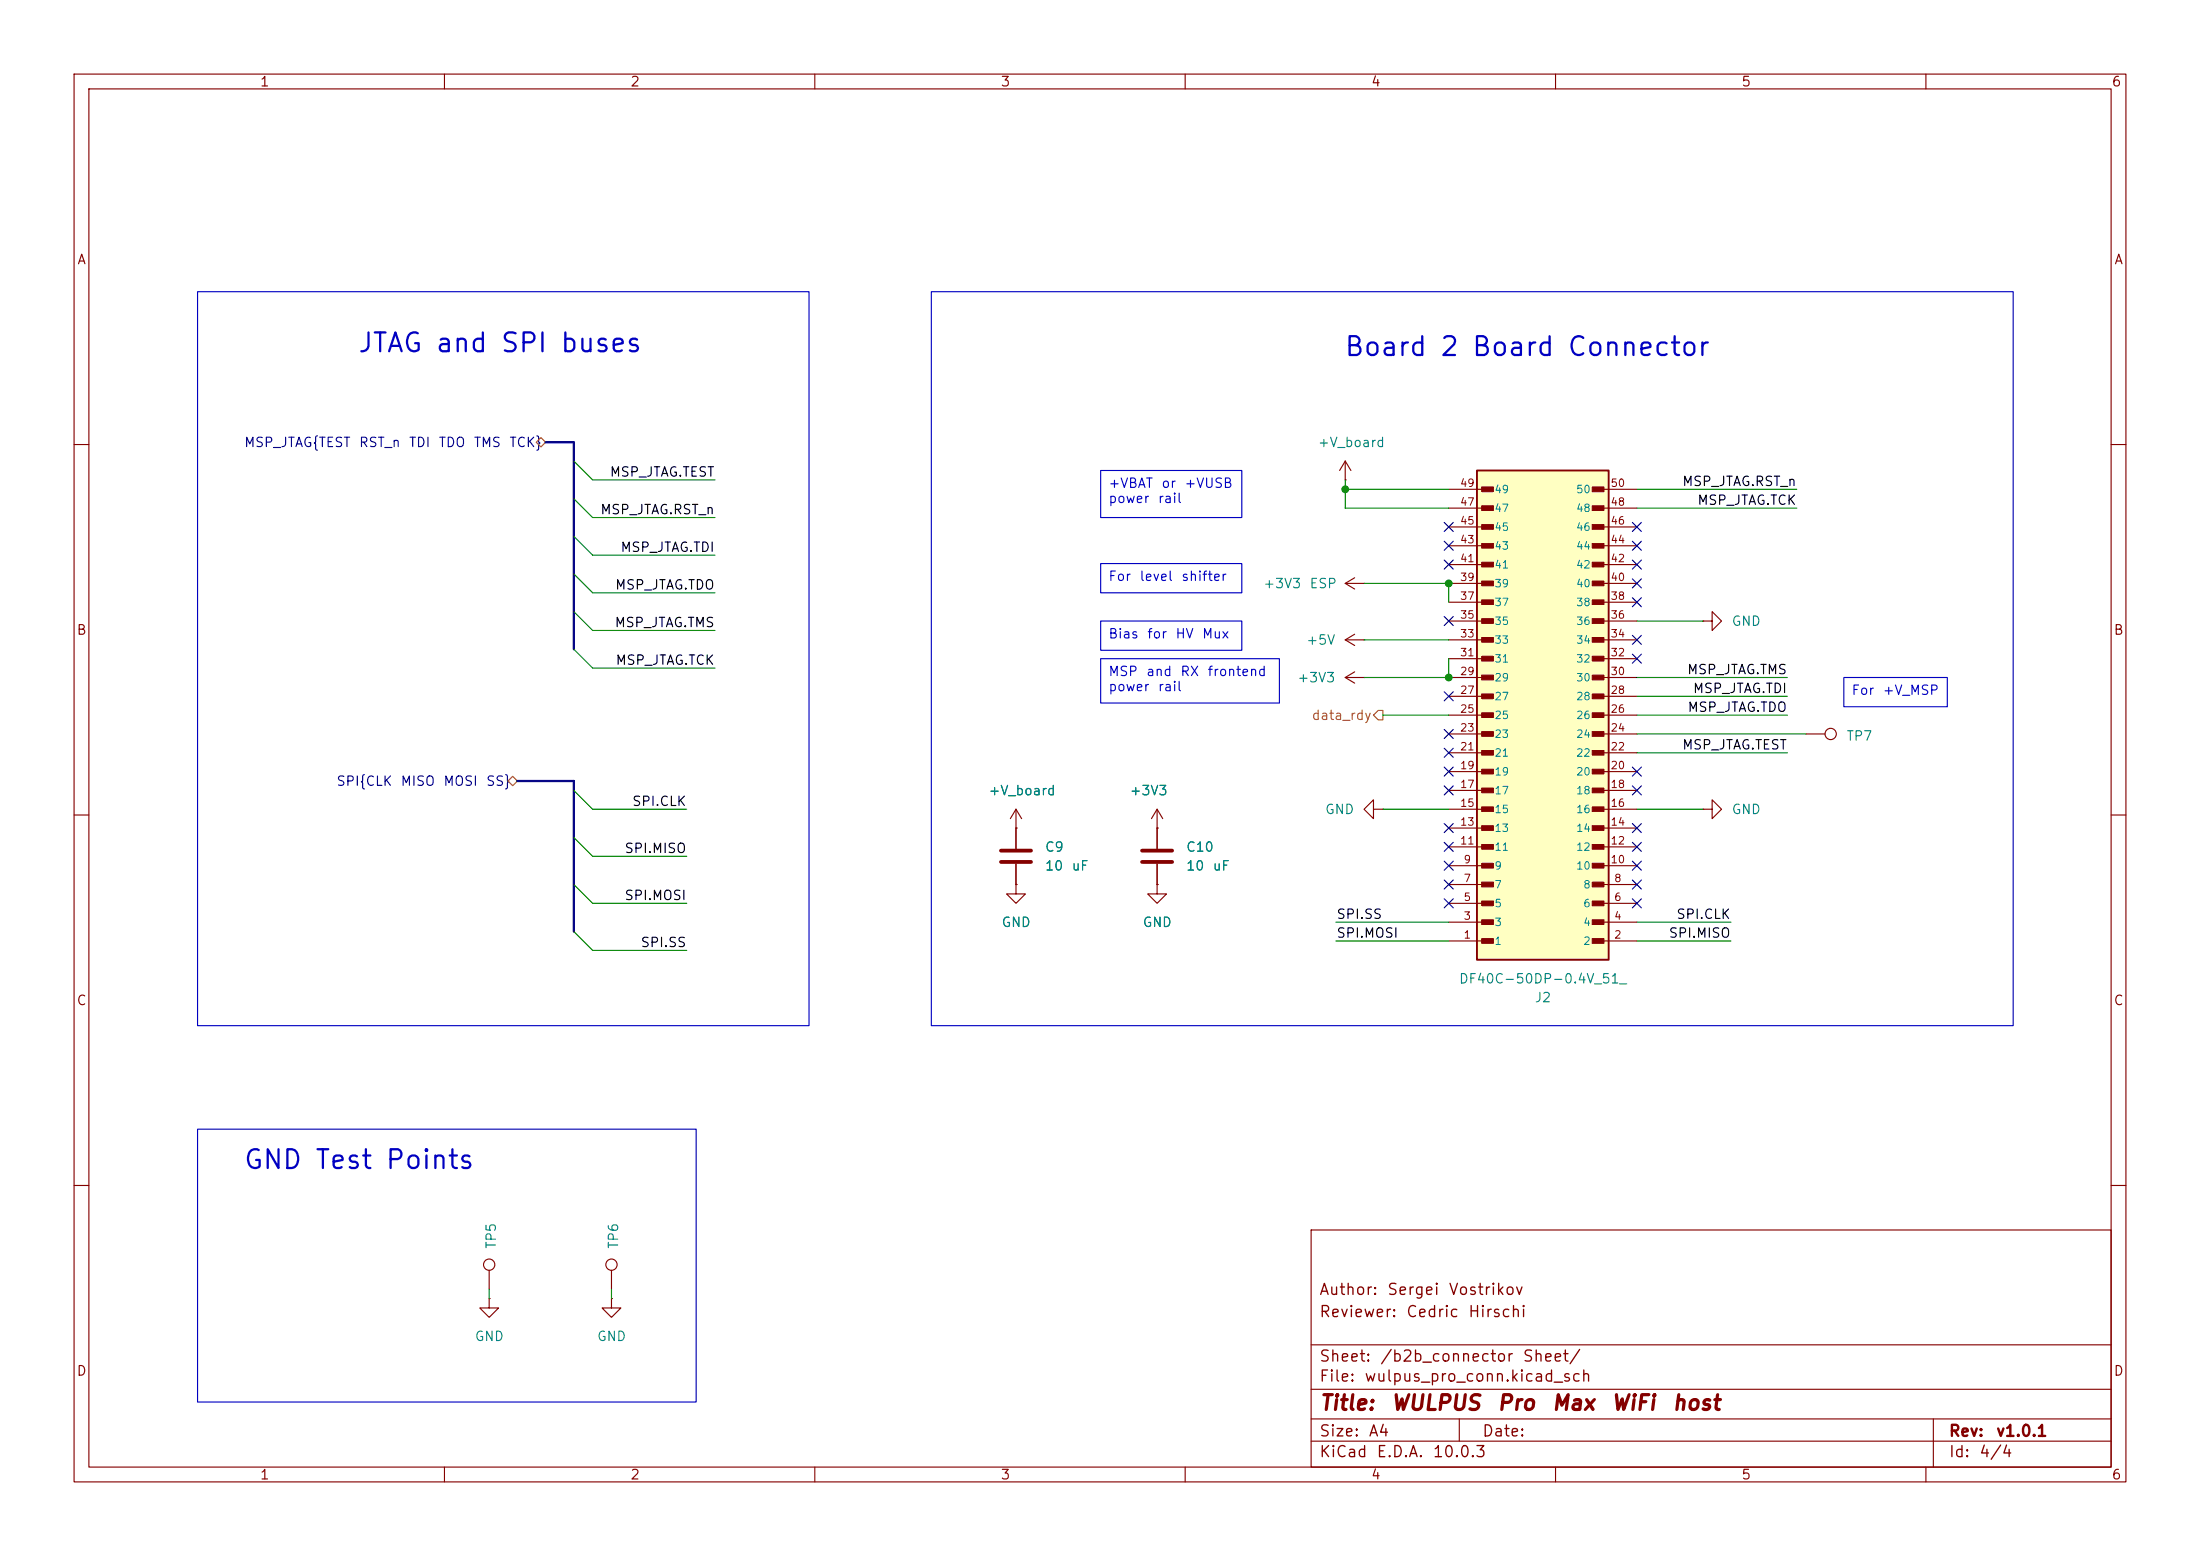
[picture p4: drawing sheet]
<svg xmlns="http://www.w3.org/2000/svg" width="297mm" height="210mm" viewBox="0 0 297 210" stroke-linecap="round" stroke-linejoin="round" font-family="sans-serif">
<path d="M0 0h297v210h-297z" fill="#fff" stroke="#fff" stroke-width=".14"/>
<g fill="none" stroke="#840000" stroke-width=".15">
<path d="M10 10h277v190h-277zM12 12h273v186h-273zM60 10v2M110 10v2M160 10v2M210 10v2M260 10v2M10 60h2M181.6 64.8h.1M181.6 62.2l-.8 1.3M181.6 62.2l.8 1.3M181.6 62.2v2.6"/>
<path d="M181.6 78.7l1.3 .8M181.6 78.7h2.5M182.9 78l-1.3 .7M184.1 78.7h.1M285 60h2M181.6 91.4l1.3 .8M181.6 91.4h2.5M182.9 90.7l-1.3 .7M184.1 91.4h.1M229.9 83.8h1.2v1.3l1.3-1.3-1.3-1.2v1.2M229.9 83.8h.1M243.8 99.1h2.6"/>
<path d="M10 110h2M137.2 111.8h.1M137.2 109.2l-.8 1.3M137.2 109.2l.7 1.3M137.2 109.2v2.6M229.9 109.2h1.2v1.3l1.3-1.3-1.3-1.2v1.2M229.9 109.2h.1M285 110h2M10 160h2M177 166h108v32h-108zM285 160h2M60 198v2"/>
<path d="M110 198v2M160 198v2M177 194.5h108M177 191.5h108M177 187.5h108M177 181.5h108M197 191.5v3M210 198v2M260 198v2M261 191.5v6.5"/>
<circle cx="247.1" cy="99.1" r=".76"/>
</g>
<path d="M199.4 63.5h17.8v66h-17.8z" fill="#ffffc2"/>
<path d="M199.4 63.5h17.8v66h-17.8z" fill="none" stroke="#840000" stroke-width=".25"/>
<g fill="#840000" stroke="#840000" stroke-width=".14">
<path d="M200 126.7h1.6v.6h-1.6z"/>
<path d="M200 124.1h1.6v.7h-1.6z"/>
<path d="M200 121.6h1.6v.6h-1.6z"/>
<path d="M200 119.1h1.6v.6h-1.6z"/>
<path d="M200 116.5h1.6v.7h-1.6z"/>
<path d="M200 114h1.6v.6h-1.6z"/>
<path d="M200 111.4h1.6v.7h-1.6z"/>
<path d="M200 108.9h1.6v.6h-1.6z"/>
<path d="M200 106.4h1.6v.6h-1.6z"/>
<path d="M200 103.8h1.6v.7h-1.6z"/>
<path d="M200 101.3h1.6v.6h-1.6z"/>
<path d="M200 98.7h1.6v.7h-1.6z"/>
<path d="M200 96.2h1.6v.6h-1.6z"/>
<path d="M200 93.7h1.6v.6h-1.6z"/>
<path d="M200 91.1h1.6v.7h-1.6z"/>
<path d="M200 88.6h1.6v.6h-1.6z"/>
<path d="M200 86h1.6v.7h-1.6z"/>
<path d="M200 83.5h1.6v.6h-1.6z"/>
<path d="M200 81h1.6v.6h-1.6z"/>
<path d="M200 78.4h1.6v.7h-1.6z"/>
<path d="M200 75.9h1.6v.6h-1.6z"/>
<path d="M200 73.3h1.6v.7h-1.6z"/>
<path d="M200 70.8h1.6v.6h-1.6z"/>
<path d="M200 68.3h1.6v.6h-1.6z"/>
<path d="M200 65.7h1.6v.7h-1.6z"/>
<path d="M214.9 126.7h1.6v.6h-1.6z"/>
<path d="M214.9 124.1h1.6v.7h-1.6z"/>
<path d="M214.9 121.6h1.6v.6h-1.6z"/>
<path d="M214.9 119.1h1.6v.6h-1.6z"/>
<path d="M214.9 116.5h1.6v.7h-1.6z"/>
<path d="M214.9 114h1.6v.6h-1.6z"/>
<path d="M214.9 111.4h1.6v.7h-1.6z"/>
<path d="M214.9 108.9h1.6v.6h-1.6z"/>
<path d="M214.9 106.4h1.6v.6h-1.6z"/>
<path d="M214.9 103.8h1.6v.7h-1.6z"/>
<path d="M214.9 101.3h1.6v.6h-1.6z"/>
<path d="M214.9 98.7h1.6v.7h-1.6z"/>
<path d="M214.9 96.2h1.6v.6h-1.6z"/>
<path d="M214.9 93.7h1.6v.6h-1.6z"/>
<path d="M214.9 91.1h1.6v.7h-1.6z"/>
<path d="M214.9 88.6h1.6v.6h-1.6z"/>
<path d="M214.9 86h1.6v.7h-1.6z"/>
<path d="M214.9 83.5h1.6v.6h-1.6z"/>
<path d="M214.9 81h1.6v.6h-1.6z"/>
<path d="M214.9 78.4h1.6v.7h-1.6z"/>
<path d="M214.9 75.9h1.6v.6h-1.6z"/>
<path d="M214.9 73.3h1.6v.7h-1.6z"/>
<path d="M214.9 70.8h1.6v.6h-1.6z"/>
<path d="M214.9 68.3h1.6v.6h-1.6z"/>
<path d="M214.9 65.7h1.6v.7h-1.6z"/>
</g>
<g fill="none" stroke="#840000" stroke-width=".15">
<path d="M195.6 78.7h5.1M195.6 76.2h5.1M195.6 73.7h5.1M195.6 71.1h5.1M195.6 68.6h5.1M195.6 66h5.1M215.9 78.7h5.1M215.9 76.2h5.1M215.9 73.7h5.1M215.9 71.1h5.1M215.9 68.6h5.1M215.9 66h5.1"/>
<path d="M181.6 86.4h2.5M181.6 86.4l1.3 .7M182.9 85.6l-1.3 .8M184.1 86.4h.1M195.6 99.1h5.1M195.6 96.5h5.1M195.6 94h5.1M195.6 91.4h5.1M195.6 88.9h5.1M195.6 86.4h5.1M195.6 83.8h5.1M195.6 81.3h5.1"/>
<path d="M215.9 99.1h5.1M215.9 96.5h5.1M215.9 94h5.1M215.9 91.4h5.1M215.9 88.9h5.1M215.9 86.4h5.1M215.9 83.8h5.1M215.9 81.3h5.1M137.2 119.4v1.3h-1.3l1.3 1.2 1.2-1.2h-1.2M137.2 119.4h.1M137.2 111.8h.1M137.2 111.8v2.8"/>
<path d="M137.2 116.6v2.8M156.2 111.8h.1M156.2 119.4v1.3h-1.3l1.3 1.2 1.3-1.2h-1.3M156.2 119.4h.1M156.2 109.2l-.8 1.3M156.2 109.2l.8 1.3M156.2 109.2v5.4M156.2 116.6v2.8M185.4 109.2v1.3l-1.3-1.3 1.3-1.2v1.2h1.3M186.7 109.2h.1M195.6 119.4h5.1M195.6 116.8h5.1"/>
<path d="M195.6 114.3h5.1M195.6 111.8h5.1M195.6 109.2h5.1M195.6 106.7h5.1M195.6 104.1h5.1M195.6 101.6h5.1M215.9 119.4h5.1M215.9 116.8h5.1M215.9 114.3h5.1M215.9 111.8h5.1M215.9 109.2h5.1M215.9 106.7h5.1"/>
<path d="M215.9 104.1h5.1M215.9 101.6h5.1M195.6 127h5.1M195.6 124.5h5.1M195.6 121.9h5.1M215.9 127h5.1M215.9 124.5h5.1M215.9 121.9h5.1M66 175.3v1.2h-1.2l1.2 1.3 1.3-1.3h-1.3M66 175.3h.1M66 171.5v2.5M82.5 175.3v1.2h-1.2l1.2 1.3 1.3-1.3h-1.3"/>
<path d="M82.5 175.3h.1M82.5 171.5v2.5"/>
<circle cx="66" cy="170.7" r=".76"/>
<circle cx="82.5" cy="170.7" r=".76"/>
</g>
<path d="M135.1 114.8h4.1M135.1 116.3h4.1M154.2 114.8h4M154.2 116.3h4" fill="none" stroke="#840000" stroke-width=".51"/>
<path d="M72.4 59.7l.6-.6 .7 .6-.7 .6zM186.1 95.9h.6v1.3h-.6l-.7-.7zM68.6 105.4l.6-.6 .6 .6-.6 .6z" fill="none" stroke="#848400" stroke-width=".15"/>
<path d="M73.7 59.7h3.8v27.9M69.8 105.4h7.7v20.3" fill="none" stroke="#000084" stroke-width=".3"/>
<g fill="none" stroke="#008400" stroke-width=".15">
<path d="M77.5 62.2l2.5 2.6h16.5M77.5 67.3l2.5 2.6h16.5M77.5 77.5l2.5 2.5h16.5M77.5 72.4l2.5 2.5h16.5M181.6 66h14M181.6 64.8v3.8h14M184.1 78.7h11.5v2.6M221 66h21.6M221 68.6h21.6M77.5 82.6l2.5 2.5h16.5M77.5 87.6l2.5 2.6h16.5M184.1 86.4h11.5"/>
<path d="M186.7 96.5h8.9M195.6 88.9v2.5h-11.5M221 91.4h20.3M221 99.1h22.8M221 83.8h8.9M221 94h20.3M221 96.5h20.3M77.5 106.7l2.5 2.5h12.7M77.5 119.4l2.5 2.5h12.7M77.5 113l2.5 2.6h12.7M186.7 109.2h8.9M221 109.2h8.9"/>
<path d="M221 101.6h20.3M77.5 125.7l2.5 2.6h12.7M180.3 124.5h15.3M180.3 127h15.3M221 124.5h12.7M221 127h12.7M66 174v1.3M82.5 174v1.3"/>
</g>
<g fill="none" stroke="#000084" stroke-width=".15">
<path d="M195 73.1l1.2 1.2M195 75.6l1.2 1.2M195 70.5l1.2 1.2M196.2 73.1l-1.2 1.2M196.2 75.6l-1.2 1.2M196.2 70.5l-1.2 1.2M220.4 70.5l1.2 1.2M220.4 75.6l1.2 1.2M220.4 73.1l1.2 1.2M220.4 78.1l1.2 1.2M221.6 70.5l-1.2 1.2M221.6 78.1l-1.2 1.2"/>
<path d="M221.6 75.6l-1.2 1.2M221.6 73.1l-1.2 1.2M195 83.2l1.2 1.2M195 93.4l1.2 1.2M195 98.5l1.2 1.2M196.2 83.2l-1.2 1.2M196.2 93.4l-1.2 1.2M196.2 98.5l-1.2 1.2M220.4 80.7l1.2 1.2M220.4 85.8l1.2 1.2M220.4 88.3l1.2 1.2M221.6 80.7l-1.2 1.2"/>
<path d="M221.6 85.8l-1.2 1.2M221.6 88.3l-1.2 1.2M195 103.5l1.2 1.2M195 111.2l1.2 1.2M195 106.1l1.2 1.2M195 116.2l1.2 1.2M195 118.8l1.2 1.2M195 113.7l1.2 1.2M195 101l1.2 1.2M196.2 103.5l-1.2 1.2M196.2 101l-1.2 1.2M196.2 106.1l-1.2 1.2"/>
<path d="M196.2 113.7l-1.2 1.2M196.2 111.2l-1.2 1.2M196.2 116.2l-1.2 1.2M196.2 118.8l-1.2 1.2M220.4 103.5l1.2 1.2M220.4 106.1l1.2 1.2M220.4 116.2l1.2 1.2M220.4 113.7l1.2 1.2M220.4 111.2l1.2 1.2M220.4 118.8l1.2 1.2M221.6 103.5l-1.2 1.2M221.6 106.1l-1.2 1.2"/>
<path d="M221.6 116.2l-1.2 1.2M221.6 113.7l-1.2 1.2M221.6 111.2l-1.2 1.2M221.6 118.8l-1.2 1.2M195 121.3l1.2 1.2M196.2 121.3l-1.2 1.2M220.4 121.3l1.2 1.2M221.6 121.3l-1.2 1.2"/>
</g>
<path d="M26.7 39.4h82.5v99h-82.5zM125.7 39.4h146.1v99h-146.1zM148.6 76.1h19v3.9h-19zM148.6 63.5h19v6.4h-19zM148.6 83.8h19v4h-19zM148.6 88.9h24.1v6h-24.1zM248.9 91.4h14v4h-14zM26.7 152.4h67.3v36.8h-67.3z" fill="none" stroke="#0000c2" stroke-width=".15"/>
<g fill="#008400" stroke="#008400" stroke-width=".14">
<circle cx="195.6" cy="91.4" r=".46"/>
<circle cx="195.6" cy="78.7" r=".46"/>
<circle cx="181.6" cy="66" r=".46"/>
</g>
<g font-size="2.5" fill="#0000c2">
<text x="48.2" y="48.2">JTAG and SPI buses</text>
<text x="181.3" y="48.7">Board 2 Board Connector</text>
<text x="32.7" y="158.4">GND Test Points</text>
</g>
<g font-size="2" fill="#840000">
<text x="178" y="190.8">Title:</text>
<text x="187.7" y="190.8">WULPUS</text>
<text x="202" y="190.8">Pro</text>
<text x="209.4" y="190.8">Max</text>
<text x="217.4" y="190.8">WiFi</text>
<text x="225.6" y="190.8">host</text>
</g>
<g font-size="1.5" fill="#840000">
<text x="178" y="178.2">Reviewer:</text>
<text x="178" y="175.2">Author:</text>
<text x="187.2" y="175.2">Sergei</text>
<text x="189.7" y="178.2">Cedric</text>
<text x="195.5" y="175.2">Vostrikov</text>
<text x="198.1" y="178.2">Hirschi</text>
<text x="178" y="184.2">Sheet:</text>
<text x="186.2" y="184.2">/b2b_connector</text>
<text x="205.5" y="184.2">Sheet/</text>
<text x="178" y="186.9">File:</text>
<text x="184.1" y="186.9">wulpus_pro_conn.kicad_sch</text>
<text x="178" y="197.1">KiCad</text>
<text x="178" y="194.3">Size:</text>
<text x="184.7" y="194.3">A4</text>
<text x="185.7" y="197.1">E.D.A.</text>
<text x="193.3" y="197.1">10.0.3</text>
<text x="200" y="194.3">Date:</text>
<text x="263" y="194.3">Rev:</text>
<text x="263" y="197.1">Id:</text>
<text x="267.1" y="197.1">4/4</text>
<text x="269.4" y="194.3">v1.0.1</text>
</g>
<g font-size="1.3" fill="#840000">
<text x="35" y="12">1</text>
<text x="85" y="12">2</text>
<text x="135" y="12">3</text>
<text x="185" y="12">4</text>
<text x="235" y="12">5</text>
<text x="285" y="12">6</text>
<text x="10.3" y="36">A</text>
<text x="285.3" y="36">A</text>
<text x="10.3" y="86">B</text>
<text x="285.3" y="86">B</text>
<text x="10.3" y="136">C</text>
<text x="285.3" y="136">C</text>
<text x="10.3" y="186">D</text>
<text x="285.3" y="186">D</text>
<text x="35" y="200">1</text>
<text x="85" y="200">2</text>
<text x="135" y="200">3</text>
<text x="185" y="200">4</text>
<text x="235" y="200">5</text>
<text x="285" y="200">6</text>
</g>
<g font-size="1.3" fill="#000084">
<text x="32.9" y="60.7">MSP_JTAG{TEST</text>
<text x="48.4" y="60.7">RST_n</text>
<text x="55.1" y="60.7">TDI</text>
<text x="59.1" y="60.7">TDO</text>
<text x="63.9" y="60.7">TMS</text>
<text x="68.7" y="60.7">TCK}</text>
<text x="45.3" y="106.4">SPI{CLK</text>
<text x="54" y="106.4">MISO</text>
<text x="59.8" y="106.4">MOSI</text>
<text x="65.5" y="106.4">SS}</text>
</g>
<g font-size="1.3">
<text x="82.2" y="64.6">MSP_JTAG.TEST</text>
<text x="227" y="65.9">MSP_JTAG.RST_n</text>
<text x="81" y="69.7">MSP_JTAG.RST_n</text>
<text x="229.1" y="68.5">MSP_JTAG.TCK</text>
<text x="83.7" y="74.8">MSP_JTAG.TDI</text>
<text x="83" y="79.9">MSP_JTAG.TDO</text>
<text x="82.9" y="85">MSP_JTAG.TMS</text>
<text x="83" y="90">MSP_JTAG.TCK</text>
<text x="227.7" y="91.3">MSP_JTAG.TMS</text>
<text x="228.5" y="93.9">MSP_JTAG.TDI</text>
<text x="227" y="101.5">MSP_JTAG.TEST</text>
<text x="227.7" y="96.4">MSP_JTAG.TDO</text>
<text x="85.2" y="109.1">SPI.CLK</text>
<text x="84.2" y="115.4">SPI.MISO</text>
<text x="84.2" y="121.8">SPI.MOSI</text>
<text x="180.3" y="124.3">SPI.SS</text>
<text x="226.2" y="124.3">SPI.CLK</text>
<text x="86.4" y="128.1">SPI.SS</text>
<text x="180.3" y="126.9">SPI.MOSI</text>
<text x="225.2" y="126.9">SPI.MISO</text>
</g>
<g font-size="1.3" fill="#008484">
<text x="177.8" y="60.7">+V_board</text>
<text x="170.5" y="79.7">+3V3</text>
<text x="176.7" y="79.7">ESP</text>
<text x="176.3" y="87.3">+5V</text>
<text x="233.7" y="84.8">GND</text>
<text x="175" y="92.4">+3V3</text>
<text x="249.2" y="100.3">TP7</text>
<text x="133.4" y="107.7">+V_board</text>
<text x="152.4" y="107.7">+3V3</text>
<text x="178.8" y="110.2">GND</text>
<text x="233.7" y="110.2">GND</text>
<text x="141" y="115.3">C9</text>
<text x="141" y="117.8">10</text>
<text x="144.6" y="117.8">uF</text>
<text x="160" y="115.3">C10</text>
<text x="160" y="117.8">10</text>
<text x="163.6" y="117.8">uF</text>
<text x="135.1" y="125.4">GND</text>
<text x="154.2" y="125.4">GND</text>
<text x="196.9" y="133.1">DF40C-50DP-0.4V_51_</text>
<text x="207.1" y="135.6">J2</text>
<text x="67.3" y="168.6" transform="rotate(-90 67.3 168.6)">TP5</text>
<text x="83.8" y="168.6" transform="rotate(-90 83.8 168.6)">TP6</text>
<text x="64" y="181.3">GND</text>
<text x="80.5" y="181.3">GND</text>
</g>
<g font-size="1.3" fill="#0000c2">
<text x="149.5" y="66.2">+VBAT</text>
<text x="149.5" y="68.2">power</text>
<text x="156.2" y="68.2">rail</text>
<text x="156.7" y="66.2">or</text>
<text x="159.8" y="66.2">+VUSB</text>
<text x="149.5" y="78.7">For</text>
<text x="153.7" y="78.7">level</text>
<text x="159.4" y="78.7">shifter</text>
<text x="149.5" y="86.5">Bias</text>
<text x="154.8" y="86.5">for</text>
<text x="158.6" y="86.5">HV</text>
<text x="162.2" y="86.5">Mux</text>
<text x="149.5" y="91.6">MSP</text>
<text x="149.5" y="93.6">power</text>
<text x="154.6" y="91.6">and</text>
<text x="156.2" y="93.6">rail</text>
<text x="159.3" y="91.6">RX</text>
<text x="162.9" y="91.6">frontend</text>
<text x="249.9" y="94.1">For</text>
<text x="254.1" y="94.1">+V_MSP</text>
</g>
<text font-size="1.3" fill="#848400" x="177" y="97.5">data_rdy</text>
<g font-size="1" fill="#840000">
<text x="197" y="66">49</text>
<text x="217.3" y="66">50</text>
<text x="197" y="71">45</text>
<text x="197" y="68.5">47</text>
<text x="217.3" y="71">46</text>
<text x="217.3" y="68.5">48</text>
<text x="197" y="76.1">41</text>
<text x="197" y="73.6">43</text>
<text x="217.3" y="76.1">42</text>
<text x="217.3" y="73.6">44</text>
<text x="197" y="83.7">35</text>
<text x="197" y="81.2">37</text>
<text x="197" y="78.7">39</text>
<text x="217.3" y="83.7">36</text>
<text x="217.3" y="81.2">38</text>
<text x="217.3" y="78.7">40</text>
<text x="197" y="88.8">31</text>
<text x="197" y="86.3">33</text>
<text x="217.3" y="88.8">32</text>
<text x="217.3" y="86.3">34</text>
<text x="197" y="93.9">27</text>
<text x="197" y="91.4">29</text>
<text x="217.3" y="93.9">28</text>
<text x="217.3" y="91.4">30</text>
<text x="197" y="101.5">21</text>
<text x="197" y="99">23</text>
<text x="197" y="96.4">25</text>
<text x="217.3" y="101.5">22</text>
<text x="217.3" y="99">24</text>
<text x="217.3" y="96.4">26</text>
<text x="197" y="106.6">17</text>
<text x="197" y="104.1">19</text>
<text x="217.3" y="106.6">18</text>
<text x="217.3" y="104.1">20</text>
<text x="197" y="111.7">13</text>
<text x="197" y="109.1">15</text>
<text x="217.3" y="111.7">14</text>
<text x="217.3" y="109.1">16</text>
<text x="197" y="114.2">11</text>
<text x="197.5" y="119.3">7</text>
<text x="197.5" y="116.8">9</text>
<text x="217.3" y="116.8">10</text>
<text x="217.3" y="114.2">12</text>
<text x="217.8" y="119.3">8</text>
<text x="197.5" y="124.4">3</text>
<text x="197.5" y="121.8">5</text>
<text x="217.8" y="124.4">4</text>
<text x="217.8" y="121.8">6</text>
<text x="197.5" y="126.9">1</text>
<text x="217.8" y="126.9">2</text>
</g>
<g font-size="1" fill="#008484">
<text x="201.7" y="71.9">45</text>
<text x="201.7" y="69.4">47</text>
<text x="201.7" y="66.8">49</text>
<text x="212.7" y="71.9">46</text>
<text x="212.7" y="69.4">48</text>
<text x="212.7" y="66.8">50</text>
<text x="201.7" y="77">41</text>
<text x="201.7" y="74.4">43</text>
<text x="212.7" y="77">42</text>
<text x="212.7" y="74.4">44</text>
<text x="201.7" y="82.1">37</text>
<text x="201.7" y="79.5">39</text>
<text x="212.7" y="82.1">38</text>
<text x="212.7" y="79.5">40</text>
<text x="201.7" y="89.7">31</text>
<text x="201.7" y="87.1">33</text>
<text x="201.7" y="84.6">35</text>
<text x="212.7" y="89.7">32</text>
<text x="212.7" y="87.1">34</text>
<text x="212.7" y="84.6">36</text>
<text x="201.7" y="94.8">27</text>
<text x="201.7" y="92.2">29</text>
<text x="212.7" y="94.8">28</text>
<text x="212.7" y="92.2">30</text>
<text x="201.7" y="99.8">23</text>
<text x="201.7" y="97.3">25</text>
<text x="212.7" y="99.8">24</text>
<text x="212.7" y="97.3">26</text>
<text x="201.7" y="107.5">17</text>
<text x="201.7" y="104.9">19</text>
<text x="201.7" y="102.4">21</text>
<text x="212.7" y="107.5">18</text>
<text x="212.7" y="104.9">20</text>
<text x="212.7" y="102.4">22</text>
<text x="201.7" y="112.5">13</text>
<text x="201.7" y="110">15</text>
<text x="212.7" y="112.5">14</text>
<text x="212.7" y="110">16</text>
<text x="201.7" y="117.6">9</text>
<text x="201.7" y="115.1">11</text>
<text x="212.7" y="117.6">10</text>
<text x="212.7" y="115.1">12</text>
<text x="201.7" y="125.2">3</text>
<text x="201.7" y="122.7">5</text>
<text x="201.7" y="120.2">7</text>
<text x="213.7" y="125.2">4</text>
<text x="213.7" y="122.7">6</text>
<text x="213.7" y="120.2">8</text>
<text x="201.7" y="127.8">1</text>
<text x="213.7" y="127.8">2</text>
</g>
</svg>
